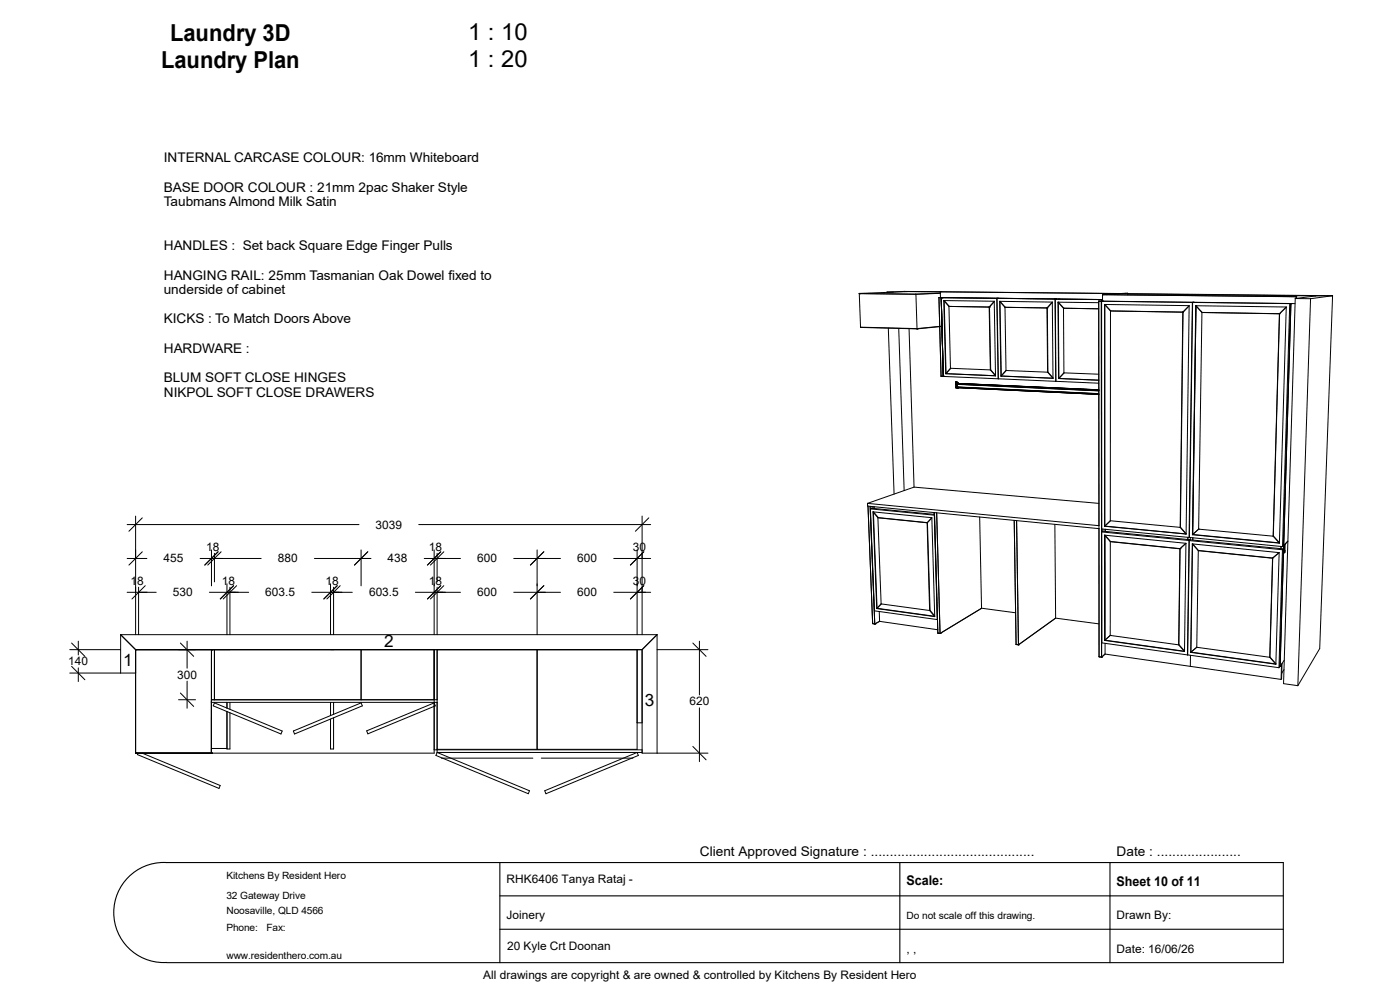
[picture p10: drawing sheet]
<svg xmlns="http://www.w3.org/2000/svg" width="420mm" height="297mm" viewBox="0 0 420 297" stroke-linecap="round" stroke-linejoin="round" font-family="sans-serif">
<path d="M150 258.5v30M269.9 258.5v30M333 258.5v30M150 268.5h235M150 278.5h235M50 288.5a15 15 0 0 1-15.9-15 15 15 0 0 1 15.9-15h335v30h-335" fill="none" stroke="#000" stroke-width=".33"/>
<g fill="none" stroke="#000" stroke-width=".3">
<path d="M257.8 88h.1M257.8 88l17 .2M257.8 88l.4 10.1M258.2 98.1l16.9 .5M258.2 98.1l16.9 .4M266.1 87.5v.1M266.1 87.5h1.9M266.5 98.3l1.7 49.8M269.6 98.4l1.6 48.6M271.2 87.3l-5.1 .2M271.2 87.3l.7 .1M271.2 87.3l10.9 .2"/>
<path d="M272.4 87.4l-14.6 .6M272.7 98.5l1.5 47.5M274.8 88.2h.1M274.8 88.2l.3 10.3M275.1 98.5v.1M275.1 98.6h.1M281.7 89.2h.7M281.7 89.2l.6 23.6M282.1 87.5l54.1 .5M282.1 87.8l-7.3 .4M282.1 87.9l-7.3 .3M282.1 87.5v.4"/>
<path d="M282.1 87.9v1.3M282.1 87.4h.2M282.1 87.5l53.8 .5M282.1 89.2h-.4M282.1 89.2h.7M282.4 89.2h.1M282.4 89.2l34.5 .4h-.3M282.4 89.2l.6 23.6M282.6 97.8l-7.5 .7M282.6 97.8l-7.5 .8M282.8 89.2h.1M282.8 89.2h-.4"/>
<path d="M282.8 89.2h.6M283.1 90.1l1.6 1.7M283.1 90.1l15.2 .2M283.1 90.1l.6 21.9M283.2 90.1l.6 21.9M283.3 90.1l1.4 1.7M283.4 89.2h.1M284.7 91.8l12 .2M284.7 91.8l.4 18.6M296.7 92h.1M296.7 92l.4 18.9M296.8 92l.4 18.8"/>
<path d="M298.3 90.4l-1.5 1.6M298.3 90.3l-1.6 1.7M298.3 90.3l.3 22.3M299.1 89.4h.1M299.1 89.4h.4zM299.1 89.4l.3 24.1M299.1 89.4l.4 24.1M299.9 90.3l1.6 1.8M299.9 90.3l15.8 .2M299.9 90.3l.4 22.4M301.5 92.1l12.6 .2M301.5 92.1l.3 18.9"/>
<path d="M301.6 92.1l-1.6-1.8 .4 22.4M301.6 92.1h-.1M301.6 92.1l12.5 .2M314.1 92.3h.1M314.1 92.3l.2 19.2M314.2 92.3l.2 19.2M315.7 90.6l-1.5 1.7M315.7 90.5l-1.6 1.8M315.7 90.5l.2 22.9M316.3 89.6h.1M316.3 89.6h.7M316.5 89.6l.2 24.7"/>
<path d="M316.6 89.6h.1M316.6 89.7l.2 24.6M317 89.6l13.8 .2-14.2-.1M317 89.6l-.4 .1M317 89.6h.6M317 89.6h.1M317.4 90.6l1.6 1.8M317.4 90.6l12.2 .1M317.4 90.6l.2 22.9M317.6 89.6h.1M319 92.4l.2 19.3 10.4 .5M319.1 92.4l10.5 .1-10.6-.1"/>
<path d="M319.1 92.4l-1.6-1.8 .2 22.8M319.1 92.4h-.1M329.6 90.3h.1M329.6 90.3l1.2-.1-.3 .1M329.6 90.3h.8M329.6 90.3l.1 67.2M330.4 90.3h.1M330.4 90.3l.1 106.7M330.5 90.3h-.1M330.5 90.3l56.6 .7M330.5 90.3v68.2l26.2 2.6M330.8 90.3h.1"/>
<path d="M330.8 88.3v2M330.8 88.3l58.2 .6M330.9 90.3h-.4M331.4 91.3l1.7 1.9M331.4 91.3l25.3 .3M331.4 91.3v66.4M333.1 93.2l21.7 .4M333.1 93.2v62.9l20.9 2M333.2 93.2l-1.7-1.9v66.4M333.2 93.2h-.1M333.2 93.2l21.7 .4M335.9 88l-5.1 .3"/>
<path d="M336.2 88h-.3M338.3 87.9l-7.5 .4M338.3 87.9l-2.1 .1M338.3 87.9v.5M338.3 88.1l56.5 .6M338.3 88l61.5 .6M354.8 93.6h.1M354.8 93.6l-.8 64.5M354.9 93.6l-.8 64.4M356.7 91.7l-1.8 1.9M356.7 91.6l-1.9 2M356.7 91.6l-.9 68.5"/>
<path d="M358.1 90.6h.1M358.1 90.6h-.3l-1 70.5 28 2.7M358.1 90.6h-.4l-1 70.5M358.7 91.6l1.9 2.1M358.7 91.6l27.2 .4M358.7 91.6l-1 68.7M360.6 93.7l23.2 .3M360.6 93.7l-1.8-2.1-1 68.6M360.6 93.7l-1 64.9M383.8 94h.1M383.8 94l-1.9 66.7M383.9 94l-1.9 66.6"/>
<path d="M385.9 92.1l-2 1.9M385.9 92l-2.1 2M385.9 92l-2.1 70.8M387.1 91h-.2l-2.1 72.8M387.1 91h1.4M387.1 91h.2M387.1 91l-2.1 72.6-.2 .2M387.3 91h.1M387.3 91l-2.2 72.5M387.5 91h-.2M388.6 89.5h4.6M388.6 89.5l-3.5 115.4 4.2 .6"/>
<path d="M388.8 89.4l-.2 .1M389 89.4h-.2M389 88.9v.5M389 88.9h-.2v.5M393.2 89.5l-3.9 116M394.8 88.7l-5.8 .7M399.8 88.6l-6.6 .9M399.8 88.6l-5 .1M399.8 88.6l-3.9 105.8-6.6 11.1M282.3 112.8h.1M282.3 112.8h.7M283 112.8h.1"/>
<path d="M283 112.8l16.4 .7M283.7 112l14.9 .6M283.8 112h-.1M285.1 110.4l-1.4 1.6M285.1 110.4l12 .5M285.2 110.4l-1.4 1.6M286.7 114.7h.1M286.7 114.7v.1M286.7 114.8h.1M286.7 114.8v1.1M286.7 114.6h.1M286.7 114.6v.1"/>
<path d="M286.7 115.9l.4 .1M286.7 116v.2M286.7 116l.4 .1M286.7 115.9v.1M286.7 114.5h.1M286.7 114.5v.1M286.7 116.2h.1M286.7 116.2h.5M286.8 114.8v.4M286.8 115.2h.1M286.8 116.2l.5 .1M286.8 114.4l-.1 .1"/>
<path d="M286.8 114.4h.1M286.8 114.4h.2l.2 .3M286.8 114.7v.1M286.8 114.6v.1M286.8 115.2l.1 .2M286.8 114.5v.1M286.8 115.3l.1 .1M286.8 115.1l42.8 2.1-42.8-2M286.9 115.4h.1M286.9 115.1h-.1M286.9 115.1l42.7 2M286.9 114.4l-.1 .1"/>
<path d="M286.9 115l42.7 2zM286.9 115l-.1 .3M286.9 115l42.7 1.9zM286.9 114.6h.1M287 114.6h.1M287 114.4h-.1M287 114.9h-.1M287 114.9h.1M287 115.4v.1M287 114.6v.1M287 114.7h.1M287 115.5h.1"/>
<path d="M287 115.5l.1 .1M287.1 115.6v.1M287.1 115.6h.1M287.1 115.8h.1M287.1 116v.1M287.1 116h.1M287.1 115.7v.3M287.1 116l.1 .1M287.1 116.1l.1 .1M287.1 116l42.5 2M287.2 116.1h.1M287.2 116.2h.1"/>
<path d="M287.2 116.1v.1M287.2 116l42.4 2.1M287.2 114.8h.1M287.2 114.8v.1M287.2 116.1l42.4 2.1-42.4-2M287.2 116.2l.1 .1M287.3 116.3h.1M287.4 116.2h-.6M287.4 116.3h-.1M287.4 116.2h.1M287.4 116.2l-.1 .1M287.5 116.2h.1"/>
<path d="M287.5 116.2l-.1 .1M297.1 110.9l1.5 1.7M297.2 110.8l-.1 .1M297.2 110.8l1.4 1.7M298.6 112.6h.1M299.4 113.5h.1M299.5 113.5l17.2 .8M300.3 112.7l15.6 .7M300.4 112.7h-.1M301.8 111l12.5 .5M301.8 111l-1.5 1.7M301.9 111l-1.5 1.7"/>
<path d="M314.3 111.5l1.6 1.9M314.4 111.5h-.1M314.4 111.5l1.5 1.7M315.9 113.4h.1M316.8 114.3l12.8 .6M316.8 114.3h-.1M317.6 113.5l12 .5M317.7 113.4l-.1 .1M317.7 113.4l11.9 .5M319.2 111.7l-1.6 1.8M38.1 157.2h69.6M40.7 154.7v35.5"/>
<path d="M42.7 155.2l-4 4M125.6 157.2h69.6M192.6 154.7v35.5M194.6 155.2l-4 4M260.2 150.9l.1 .8 69.4 6.7M260.2 150.9l69.5 6.6M260.4 151.7l1.4 35.2 .6 .1M261 151.8l1.4 35.2M261.6 152.3h.1M261.6 151.8v.5M261.9 153.4l1.5 1.8M261.9 153.4l17.6 1.8"/>
<path d="M261.9 153.4l1.1 29M262 153.4l1.1 28.9M262 153.4l1.4 1.8M262.2 151.9v.5M263.4 155.2l14.8 1.4M263.4 155.2l.9 25.8M274.2 146l-14 4.9M274.2 146l55.5 4.9M278.1 156.7l.8 26.3M278.2 156.6l-.1 .1M278.2 156.6l.8 26.3M279.5 155.2l-1.4 1.5"/>
<path d="M279.5 155.2l-1.3 1.4M279.5 155.2l.9 29.6M280.2 153.6l.1 .6M280.3 154.4l.9 31.3M280.3 154.2l-18.7-1.9-.5 .2 19.2 1.9M280.3 154.4h.1M280.3 153.6l1 36.2M281 153.7l1 36.2M293.9 155l.6 27.3M304.3 156l.5 37.2M305 156l.5 37.3M316.4 157.2l.3 28.1"/>
<path d="M329.7 157.5v39.3M330.5 159.4v33.3l25.7 3.6M330.5 159.4l.4-.2 26.1 2.6M330.5 159.4l26.2 2.6M330.8 158.6v.6M331.4 157.7l24.4 2.4M331.5 157.7h-.1M331.5 157.7l24.3 2.3M331.5 158.6v.7M333.1 156.1l-1.7 1.6M354 158.1l1.8 2M354.1 158l-.1 .1"/>
<path d="M354.1 158l1.7 1.9M359.6 158.6h.1M359.6 158.6l-1.9 1.7M359.6 158.6l22.3 2.1M38.1 177.5h8.8M38.1 167.4h6M41.6 176v14.2M42.7 165.4l-4 4M43.6 175.5l-4 4M60 167.4h18.4M62.8 177.5h11.8M63.4 164.8v10.8"/>
<path d="M64.3 165.8v8.6M65.4 165.4l-4 4M66.3 165.4l-4 4M68.1 175v15.2M69 176v14.2M70.1 175.5l-4 4M71 175.5l-4 4M93.5 177.5h12.2M94.3 167.4h17M99.2 175v15.2M100.1 176v14.2M101.2 175.5l-4.1 4"/>
<path d="M102 175.5l-3.9 4M108.3 164.8v10.8M110.3 165.4l-4 4M124.6 177.5h13.5M127.3 167.4h10.8M130.2 164.8v25.4M131.1 165.8v8.6M131.1 176v14.2M132.2 175.5l-4 4M132.2 165.4l-4 4M133.1 175.5l-4 4M133.1 165.4l-4 4"/>
<path d="M154.1 177.5h14M154.1 167.4h14M161.1 164.8v25.4M163.1 175.5l-4 4M163.1 165.4l-4 4M184.1 177.5h11.1M184.1 167.4h11.1M191.1 164.8v25.4M193.1 175.5l-4 4M193.1 165.4l-4 4M331.4 160.4l24.4 2.4M331.4 160.4l1.7 1.9"/>
<path d="M331.4 160.4v31.5M333.1 162.3l20.9 2.2M333.1 162.3v28.1M333.2 162.3l-1.7-1.9v31.5M333.2 162.3h-.1M333.2 162.3l20.8 2.1M354 164.5l-.4 28.8M354 164.4h.1M354 164.4l-.3 28.8M354 164.4v.1M355.8 162.8l-.5 32.5M355.8 160h.1"/>
<path d="M355.8 162.8l-1.8 1.7M356.4 161.1l-.1 .6M356.7 162l-.5 34.3M356.8 162l-.5 34.3 27.4 3.8M356.8 162l27.9 2.8M356.8 161l-.1 .1M357 161.8h.1M357 161.8l-.3 .2M357.1 161.8h.1M357.1 161.8l27.9 2.7M357.1 161.8l-.3 .2M357.1 161.1v.7"/>
<path d="M357.7 163l26 2.6M357.7 163l1.8 2M357.7 163l-.5 32.5M357.7 160.3l26.1 2.5M357.8 163l-.5 32.4M357.8 160.2h.1M357.8 160.2l26 2.5-1.8-2.1M357.8 160.2l-.1 .1M357.8 163l1.7 2M357.8 161.2v.6M359.5 165l22.3 2.3M359.5 165l-.5 29"/>
<path d="M381.8 167.3l-.9 29.7M381.8 167.3h.1M381.8 167.3l-.8 29.6M381.9 160.7l1.9 2.1M382 160.6l-.1 .1M383.7 165.6l-1.9 1.7M383.7 165.6l-1 33.5M384.3 163.8v.7M384.7 164.8l-1 35.3M384.9 165.9h.1M385 164.5l-1.1 35.3-.2 .3M385 164.5l-.3 .3"/>
<path d="M385 163.5l.1 .1M385 165.4h.1M385 165.9h.1M385 165.9l-1 33.9M385.1 165.4l-.1 .5M385.1 163.5v.1M385.1 163.6l-.1 1.8M385.1 163.6l-.1 2.3M385.2 165.2v.5M385.2 165.2l-.1 .2M385.3 163.4l-.2 .1M385.3 163.4l-.1 1.8"/>
<path d="M385.4 165l-.2 .2M385.4 165.5l-.4 .4M385.4 165.4h.1M385.4 165v.5M385.4 165l.1 .4M385.5 163.2l-.2 .2M385.5 163.2l-.1 1.8M385.5 163.2l-.1 2.3M385.5 165.4l-.1 .1M386.3 162.2l-1.2 1.3M386.3 162.2l-.8 1M20.9 194.7h15.3"/>
<path d="M21.5 199.7l4 4M21.5 192.7l4 4M23.5 192.2v4.1M36.2 190.2l4.5 4.5M36.2 190.2v11.5M36.2 190.2h160.9M40.7 194.7h.1M40.7 194.7h151.9M40.7 194.7v31M54.1 192.7l4 4M56.1 192.2v8.1M63.4 194.7h.1"/>
<path d="M63.4 194.7v31M64.3 194.7v15M108.3 194.7v15M130.2 194.7v31h-89.5M131.1 194.7v30.8M161.1 194.7v29.9M191.1 194.7v29.9h-60M192.6 194.7v31h19.8M197.1 194.7h15.3M197.1 190.2l-4.5 4.5M197.1 190.2v35.5M207.8 192.7l4 4"/>
<path d="M209.8 192.2v16.1M262.3 183.1l18.9 2.6M262.4 187h.1M263 182.4l17.4 2.4M263.1 182.3l-.1 .1M263.1 182.3l17.3 2.4M263.8 183.3l.1 2.9M263.9 186.2l-1.5 .8M263.9 186.2l17.4 2.5M264.3 181l-1.3 1.4M264.3 181l14.6 2M264.4 181l-1.3 1.3"/>
<path d="M278.9 183l1.5 1.8M279 182.9l-.1 .1M279 182.9l1.4 1.7M281.2 185.7h.1M281.3 189.8h.1M281.3 189.8l.7 .1M282 189.9h.1M294.5 182.3l-12.5 7.6M294.5 182.3l10.2 1.4M304.8 193.2h.1M304.8 193.2l.7 .1M305.5 193.3h.1"/>
<path d="M316.7 185.3l13 1.7M316.7 185.3l-11.2 8M329.7 196.8h.1M329.7 196.8l.8 .2M330.5 197h.1M331.4 191.9l23.9 3.4M331.5 191.9h.1M331.5 191.9h-.1M331.5 191.9l23.8 3.3M331.5 192.8v3.2M331.5 196l52.8 7.6M331.5 196l-1 1"/>
<path d="M333.1 190.4h.1M333.1 190.4l-1.6 1.5M333.1 190.4l-1.7 1.5M333.1 190.4l20.5 2.9M353.6 193.3l1.7 2M353.7 193.2l-.1 .1M353.7 193.2l1.6 1.9M356.3 196.2l-.1 .1M357.1 196.4v3.3M357.2 195.5l25.5 3.6M357.3 195.4h.1M357.3 195.4l-.1 .1"/>
<path d="M357.3 195.4l25.5 3.6M359 194l-1.7 1.4M359 194l21.9 3M359 194h.1M359 194l-1.8 1.5M380.9 197l1.8 2.1M381 196.9l-.1 .1M381 196.9l1.8 2M383.9 199.7l.1 .1M384.4 199.1l-.1 4.5M384.4 199.1l-.4 .7M384.6 198.9l-.2 .2"/>
<path d="M384.6 198.9l-.1 2.8M385.3 197.9l-.7 1M20.9 201.7h19.8M23.5 200.2v4.1M53.6 209.7h5.1M54.1 207.7l4 4M56.1 204.2v8.1M64.3 210.7l20.4 8.4-.4 .9-20.3-8.4zM68.1 213.3v11.2h.9v-10.9M68.1 210.5v1.7M69 210.5v2.1M88 219.1l20.3-8.4 .4 .9-20.3 8.4z"/>
<path d="M99.2 210.5v4M100.1 215.1v9.4h-.9v-9M100.1 210.5v3.6M110 219l20.2-8.3 .4 .9-20.2 8.3zM131.1 209.7h-67.7v.8h67.7M191.1 216.6h1.5M209.8 212.2v16.1M384.5 201.7l-.2 1.9M385.2 200.7l-.7 1M40.7 225.7h.1M41.4 225.7l-.2 .5 24.5 10.1 .4-.9-23.4-9.7M63.4 225.7h.1"/>
<path d="M63.4 224.3h4.7M130.2 224.7h62.4M131.1 225.5l27.7 11.5-.3 .9-27.7-11.5zM131.1 225.5h61.5M132.4 227.2h27.5M162.4 227.2h27.5M163.4 237l27.7-11.5 .4 .9-27.7 11.5zM207.8 223.7l4 4"/>
</g>
<g font-size="7">
<text x="51.1" y="12.2">Laundry 3D</text>
<text x="140.4" y="12">1 : 10</text>
<text x="48.3" y="20.2">Laundry Plan</text>
<text x="140.4" y="20.1">1 : 20</text>
</g>
<g font-size="5.1">
<text x="115.2" y="193.9">2</text>
<text x="37" y="199.6">1</text>
<text x="193.5" y="211.6">3</text>
</g>
<g font-size="4">
<text x="49.1" y="48.6">INTERNAL CARCASE COLOUR: 16mm Whiteboard</text>
<text x="49.1" y="57.4">BASE DOOR COLOUR : 21mm 2pac Shaker Style</text>
<text x="49.1" y="61.8">Taubmans Almond Milk Satin</text>
<text x="49.1" y="75">HANDLES : Set back Square Edge Finger Pulls</text>
<text x="49.1" y="83.8">HANGING RAIL: 25mm Tasmanian Oak Dowel fixed to</text>
<text x="49.1" y="88.1">underside of cabinet</text>
<text x="49.1" y="96.9">KICKS : To Match Doors Above</text>
<text x="49.1" y="105.7">HARDWARE :</text>
<text x="49.1" y="114.5">BLUM SOFT CLOSE HINGES</text>
<text x="49.1" y="118.9">NIKPOL SOFT CLOSE DRAWERS</text>
<text x="210" y="256.5">Client Approved Signature : ...........................................</text>
<text x="335" y="256.5">Date : ......................</text>
<text x="272" y="265.3">Scale:</text>
<text x="335" y="265.5">Sheet 10 of 11</text>
</g>
<g font-size="3.5">
<text x="112.7" y="158.4">3039</text>
<text x="61.9" y="165.1">18</text>
<text x="128.7" y="165.1">18</text>
<text x="189.9" y="165.1">30</text>
<text x="49.1" y="168.5">455</text>
<text x="83.4" y="168.5">880</text>
<text x="116.3" y="168.5">438</text>
<text x="143.1" y="168.5">600</text>
<text x="173.1" y="168.5">600</text>
<text x="39.1" y="175.2">18</text>
<text x="51.9" y="178.7">530</text>
<text x="66.5" y="175.2">18</text>
<text x="79.6" y="178.7">603.5</text>
<text x="97.6" y="175.2">18</text>
<text x="110.7" y="178.7">603.5</text>
<text x="128.7" y="175.2">18</text>
<text x="143.1" y="178.7">600</text>
<text x="173.1" y="178.7">600</text>
<text x="189.9" y="175.2">30</text>
<text x="20.5" y="199.4">140</text>
<text x="53.1" y="203.4">300</text>
<text x="206.8" y="211.4">620</text>
<text x="152" y="264.5">RHK6406 Tanya Rataj -</text>
<text x="152" y="275.5">Joinery</text>
<text x="335" y="275.5">Drawn By:</text>
<text x="152.1" y="284.6">20 Kyle Crt Doonan</text>
<text x="272" y="285.5">, ,</text>
<text x="335" y="285.5">Date: 16/06/26</text>
<text x="145" y="293.5">All drawings are copyright &amp; are owned &amp; controlled by Kitchens By Resident Hero</text>
</g>
<g font-size="3">
<text x="67.9" y="263.5">Kitchens By Resident Hero</text>
<text x="67.9" y="269.5">32 Gateway Drive</text>
<text x="67.9" y="274">Noosaville, QLD 4566</text>
<text x="272" y="275.5">Do not scale off this drawing.</text>
<text x="67.9" y="279">Phone:</text>
<text x="79.9" y="279">Fax:</text>
<text x="67.9" y="287.5">www.residenthero.com.au</text>
</g>
</svg>
